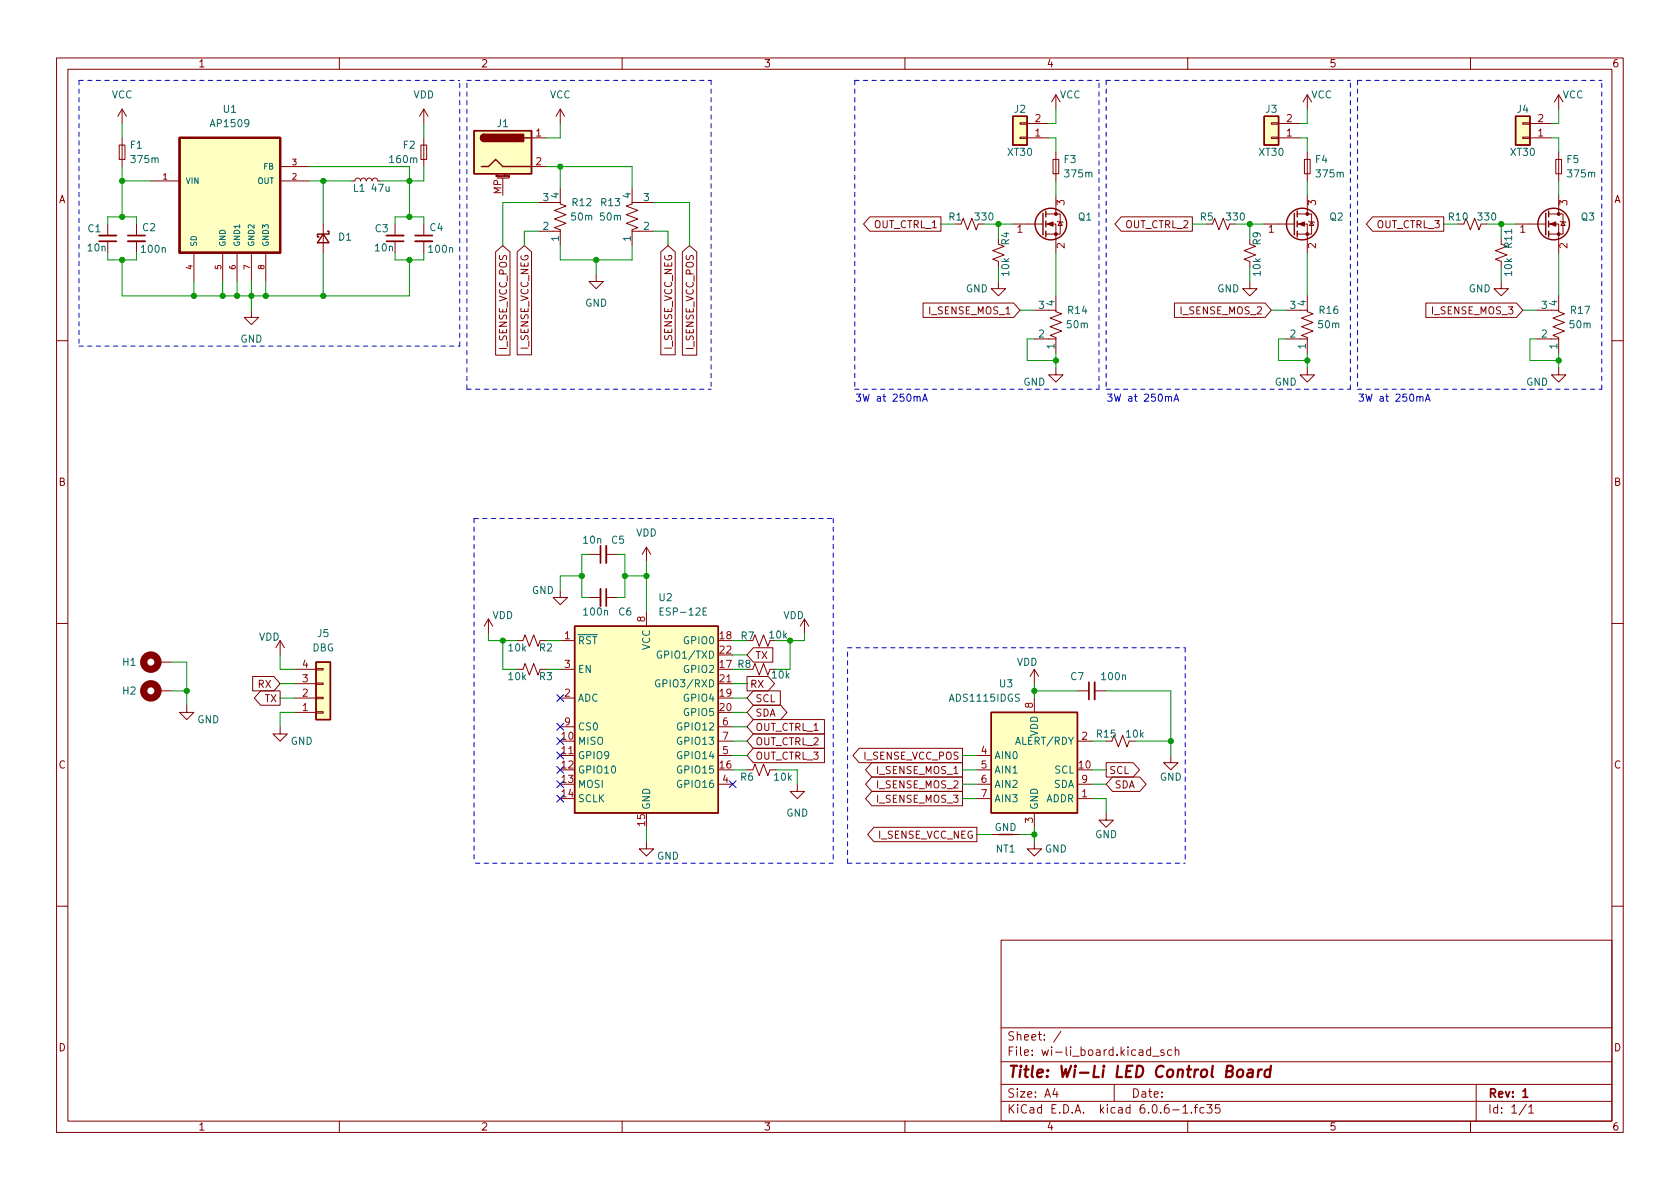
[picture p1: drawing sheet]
<svg xmlns="http://www.w3.org/2000/svg" width="297mm" height="210mm" viewBox="0 0 297 210" stroke-linecap="round" stroke-linejoin="round" font-family="sans-serif">
<g fill="none" stroke="#840000" stroke-width=".18">
<path d="M10 10.2h277v190.1h-277zM12 12.2h273v186.1h-273zM21.6 19.3l-.8 1.3M21.6 19.3v2.5M21.6 19.3l.8 1.3M60 10.2v2M74.9 19.3v2.5M74.9 19.3l-.7 1.3M74.9 19.3l.8 1.3M99.1 19.3v2.5M99.1 19.3l-.8 1.3M99.1 19.3l.7 1.3"/>
<path d="M110 10.2v2M160 10.2v2M186.7 16.8v2.5M186.7 16.8l-.8 1.2M186.7 16.8l.8 1.2M210 10.2v2M231.1 16.8l-.7 1.2M231.1 16.8v2.5M231.1 16.8l.8 1.2M260 10.2v2M275.6 16.8l-.8 1.2M275.6 16.8v2.5"/>
<path d="M275.6 16.8l.8 1.2M19 39.6v2.1M21.1 25.6h1v2.6h-1zM21.6 24.4v5.1M24.1 39.6v2.1M26.7 32h5M49.5 32h5.1M49.5 29.5h5.1M57.1 39.6v5.1M62.2 32h.5l.2-.4 .3-.1 .4 .1 .2 .4 .1-.3 .3-.2 .4 .1 .2 .4 .2-.4 .4-.1 .3 .2 .1 .3 .1-.4 .4-.1 .4 .1 .1 .4h.5M69.8 39.6v2.1M74.4 25.6h1v2.6h-1z"/>
<path d="M74.9 24.4v5.1M74.9 39.6v2.1M87.9 31.5h2M88.9 31.5v3M90.1 31.3l-.2-.1v-.2h.2v.3l-.2 .1M94 24.4h2.5M94 29.5h2.5M95.2 35.8h3.9M99.1 33.3v2.8l1 .3-2.1 .8 2.1 .8-2.1 .7 2.1 .8-2.1 .8 1.1 .3v2.8M111.8 33.3v2.8l-1.1 .3 2.1 .8-2.1 .8 2.1 .7-2.1 .8 2.1 .8-1 .3v2.8M111.8 35.8h3.8M153.8 38.3h12.6v2.6h-12.6l-1.1-1.3z"/>
<path d="M168.9 39.6h1l.4-1 .8 2 .7-2 .8 2 .4-1M179.1 39.6h5.3M180.3 21.7h1.3v.3h-1.3zM180.3 24.3h1.3v.2h-1.3zM181.6 24.4h3.8M181.6 21.8h3.8M184.9 39.6h1.8v5.1M184.9 37.8h2.6v3.6h-2.6M186.2 28.2h1v2.5h-1zM186.7 26.9v5.1M186.7 34.5v3.3M186.9 39.1l.2 .1h.7l.2 .2"/>
<path d="M187.5 39.2l.3 .7h-.7zM198.2 38.3h12.6v2.6h-12.6l-1.1-1.3zM214.4 39.6l.4-1 .7 2 .8-2 .7 2 .4-1M223.5 39.6h5.4M224.8 21.7h1.3v.3h-1.3zM224.8 24.3h1.3v.2h-1.3zM226.1 24.4h3.8M226.1 21.8h3.8M229.4 39.6h1.7v5.1M229.4 37.8h2.5v3.6h-2.5M230.6 28.2h1v2.5h-1zM231.1 26.9v5.1"/>
<path d="M231.1 34.5v3.3M231.4 39.1l.1 .1h.8l.1 .2M231.9 39.2l.4 .7h-.8zM242.7 38.3h12.6v2.6h-12.6l-1.1-1.3zM258.8 39.6l.4-1 .8 2 .7-2 .8 2 .4-1M268 39.6h5.3M269.2 21.7h1.3v.3h-1.3zM269.2 24.3h1.3v.2h-1.3zM270.5 24.4h3.8M270.5 21.8h3.8M273.8 39.6h1.8v5.1M273.8 37.8h2.6v3.6h-2.6"/>
<path d="M275.1 28.2h1v2.5h-1zM275.6 26.9v5.1M275.6 34.5v3.3M275.8 39.1l.2 .1h.7l.2 .2M276.4 39.2l.3 .7h-.7zM19 42.7v2M24.1 42.7v2M34.3 44.7v5.1M39.4 44.7v5.1M41.9 44.7v5.1M44.4 54.9v1.2h1.3l-1.3 1.3-1.2-1.3h1.2M44.4 44.7v5.1"/>
<path d="M47 44.7v5.1M69.8 42.7v2M74.9 42.7v2M87.6 44.5l1.3-1.1 1.3 1.1v18.3h-2.6zM91.4 44.5l1.3-1.1 1.3 1.1v18.2h-2.6zM95.2 40.9h3.9M105.4 48.5v1.3h1.3l-1.3 1.2-1.3-1.2h1.3M111.8 40.9h3.8M116.8 44.5l1.3-1.1 1.3 1.1v18.2h-2.6zM120.6 44.5l1.3-1.1 1.3 1.1v18.3h-2.6zM163.2 53.6h16l1.1 1.3-1.1 1.2h-16zM176.5 42.2v1l1 .4-2 .7 2 .8-2 .7 1 .4v1"/>
<path d="M176.5 49.8v1.2h1.3l-1.3 1.3-1.2-1.3h1.2M182.9 54.9h3.8M182.9 59.9h3.8M186.7 52.3v2.8l1 .4-2 .8 2 .7-2 .8 2 .7-2 .8 1 .4v2.8M207.7 53.6h16l1.1 1.3-1.1 1.2h-16zM221 49.8v1.2h1.2l-1.2 1.3-1.3-1.3h1.3M221 42.2v1l1 .4-2 .7 2 .8-2 .7 1 .4v1M227.3 54.9h3.8M227.3 59.9h3.8M231.1 52.3v2.8l1.1 .4-2.1 .8 2.1 .7-2.1 .8 2.1 .7-2.1 .8 1 .4v2.8M252.1 53.6h16l1.1 1.3-1.1 1.2h-16zM265.4 49.8v1.2h1.3l-1.3 1.3-1.2-1.3h1.2"/>
<path d="M265.4 42.2v1l1 .4-2 .7 2 .8-2 .7 1 .4v1M271.8 54.9h3.8M271.8 59.9h3.8M275.6 52.3v2.8l1 .4-2 .8 2 .7-2 .8 2 .7-2 .8 1 .4v2.8M10 60.2h2M186.7 65v1.3h1.3l-1.3 1.3-1.3-1.3h1.3M231.1 65v1.3h1.3l-1.3 1.3-1.2-1.3h1.2M275.6 65v1.3h1.3l-1.3 1.3-1.3-1.3h1.3M285 60.2h2M104.1 98h2.1M107.2 98h2M114.3 96.8l-.8 1.2"/>
<path d="M114.3 96.8v2.5M114.3 96.8l.8 1.2M10 110.2h2M27.9 117.1h2.6M44.7 119.6h3.7l1.1 1.3-1.1 1.3h-3.7zM49.5 113.3l-.7 1.2M49.5 113.3v2.5M49.5 113.3l.8 1.2M52.1 118.4h3.8M55.9 118.2h1.2v.3h-1.2zM86.4 109.5l-.8 1.2M86.4 109.5v2.5"/>
<path d="M86.4 109.5l.7 1.2M91.4 118.4h1.1l.3-1.1 .8 2.1 .8-2.1 .7 2.1 .4-1h1M91.4 113.3h1.1l.3-1 .8 2 .8-2 .7 2 .4-1h1M99.1 104.4v1.3h1.2l-1.2 1.2-1.3-1.2h1.3M99.1 118.4h2.5M99.1 113.3h2.5M104.1 105.7h2.1M107.2 105.7h2M114.3 108.2v2.5M132.1 119.6h3.7l1.1 1.3-1.1 1.3h-3.7zM133.1 118.4l.4-1.1 .7 2.1 .8-2.1 .8 2.1 .3-1M133.1 113.3l.4-1 .7 2 .8-2 .8 2 .3-1"/>
<path d="M133.2 114.5h3.4v2.6h-3.4l-1.1-1.3zM142.2 109.5l-.7 1.2M142.2 109.5v2.5M142.2 109.5l.8 1.2M182.9 118.4l-.8 1.2M182.9 118.4v2.5M182.9 118.4l.7 1.2M285 110.2h2M27.9 122.2h2.6M33 124.7v1.3h1.3l-1.3 1.2-1.3-1.2h1.3M46.1 122.2h3.4v2.5h-3.4l-1.1-1.3zM49.5 128.5v1.3h1.3l-1.3 1.3-1.2-1.3h1.2"/>
<path d="M52.1 126h3.8M52.1 123.4h3.8M52.1 120.9h3.8M55.9 120.8h1.2v.2h-1.2zM55.9 123.3h1.2v.3h-1.2zM55.9 125.9h1.2v.2h-1.2zM99.1 123.4h2.5M99.1 133.6h2.5M99.1 128.5h2.5M127 120.9h2.5M127 133.6h2.5M127 138.7h2.5"/>
<path d="M127 128.5h2.5M127 131.1h2.5M132.1 136.1h1l.4-1 .7 2.1 .8-2.1 .8 2.1 .3-1.1h1.1M133.2 122.2h4.8v2.5h-4.8l-1.1-1.3zM133.2 124.7h4.8l1.1 1.3-1.1 1.2h-4.8l-1.1-1.2zM133.2 132.3h12.6v2.6h-12.6l-1.1-1.3zM133.2 129.8h12.6v2.5h-12.6l-1.1-1.2zM133.2 127.2h12.6v2.6h-12.6l-1.1-1.3zM141 138.7v1.2h1.2l-1.2 1.3-1.3-1.3h1.3M151.9 132.3h18.3v2.6h-18.3l-1.1-1.3zM154.2 137.4h16v2.5h-16l-1.2-1.2zM154.2 134.9h16v2.5h-16l-1.2-1.3z"/>
<path d="M154.2 139.9h16v2.6h-16l-1.2-1.3zM172.7 133.6h2.6M172.7 138.7h2.6M172.7 136.1h2.6M182.9 123.4v2.6M190.5 122.2h2M190.5 138.7h2.5M190.5 131.1h2.5M193.5 122.2h2.1M195.6 134.9h4.8l1.1 1.2-1.1 1.3h-4.8zM196.6 131.1l.4-1.1 .7 2.1 .8-2.1 .8 2.1 .3-1M196.7 137.4h4.8l1.1 1.3-1.1 1.2h-4.8l-1.1-1.2z"/>
<path d="M207 133.6v1.3h1.3l-1.3 1.2-1.3-1.2h1.3M114.3 148.8v1.3h1.3l-1.3 1.3-1.3-1.3h1.3M154.5 146.3h18.2v2.5h-18.2l-1.1-1.2zM172.7 141.2h2.6M175.3 147.6h5M182.9 148.8v1.3h1.2l-1.2 1.3-1.3-1.3h1.3M182.9 143.8v2.5M190.5 141.2h2.5M195.6 143.8v1.2h1.2l-1.2 1.3-1.3-1.3h1.3M10 160.2h2M177 166.3h108v32h-108zM285 160.2h2"/>
<path d="M60 198.3v2M110 198.3v2M160 198.3v2M177 194.8h108M177 191.8h108M177 187.8h108M177 181.8h108M186.5 192.5l-.4 1h1M186.9 193v1M187.6 182.4l-1.3 1.9M197 191.8v3M203.4 185.7l-.4-.1-.3 .3v.4l.2 .3h.5"/>
<path d="M203.4 185.1v1.5M203.8 186.8h1.1M205.8 185.7l-.4-.1-.2 .2 .1 .3 .5 .1v.4h-.6M207.1 185.7l-.4-.1-.3 .3v.4l.2 .3h.5M207.8 185.8l.2-.2 .4 .1v.9M207.8 185.1v1.5M209.1 195.8l.5-.5v1.5M209.1 196.8h.9M210 198.3v2M210.6 196.7v.1M211.1 195.8h.6M211.7 195.3l-.3 .2v1.3"/>
<path d="M212.9 195.9l-.5-.1-.3 .3v.4l.2 .3h.6M213.4 195.3h.9l-.5 .6 .4 .1v.7l-.2 .1h-.4l-.2-.1M215.6 195.3h-.7v.7l.2-.1 .5 .1 .1 .2-.1 .5-.2 .1-.5-.1M260 198.3v2M261 191.8v6.5M269.9 195.3l-1.3 1.9M270.3 195.8l.4-.5v1.5M270.3 196.8h.9"/>
</g>
<path d="M17.5 42.7h3.1M22.6 41.7h3.1M68.3 42.7h3.1M73.4 41.7h3.1M106.2 96.5v3.1M107.2 104.1v3.1M192.5 120.6v3.1M269.3 193l.4-.5v1.5M269.3 194h.8" fill="none" stroke="#840000" stroke-width=".3"/>
<path d="M218.9 189.3a.52 .52 0 0 1 .5-.2 .52 .52 0 0 1 .4 .4v.6a.55 .55 0 0 1-.6 .4 .55 .55 0 0 1-.5-.4zM220.7 189.2l.2-.1 .6 .1-.1 1.3M221.5 189.6l-.7 .1a.4 .4 0 0 0-.3 .3 .4 .4 0 0 0 .3 .5l.6-.1M222.5 189.1l-.1 1.4M223.1 189.1l-.4 .1-.2 .3M224.6 189.2a.66 .66 0 0 0-1 .3v.6l.1 .3 .2 .1 .6-.1M224.7 188.5l-.2 2" fill="none" stroke="#840000" stroke-width=".4"/>
<g fill="#ffffc2" stroke="#ffffc2" stroke-width=".18">
<path d="M179.1 20.6h2.5v5h-2.5z"/>
<path d="M223.5 20.6h2.6v5h-2.6z"/>
<path d="M55.9 117.1h2.5v10.1h-2.5z"/>
<path d="M101.6 110.7h25.4v33.1h-25.4z"/>
<path d="M83.8 23.1h10.2v7.6h-10.2z"/>
<path d="M175.3 126h15.2v17.8h-15.2z"/>
<path d="M31.7 24.4h17.8v20.3h-17.8z"/>
<path d="M268 20.6h2.5v5h-2.5z"/>
</g>
<g fill="none" stroke="#840000" stroke-width=".25">
<path d="M83.8 23.1h10.2v7.6h-10.2zM85.1 29.5h1.3l1.2-1.3 1.3 1.3h5.1M85.6 23.7a.64 .64 0 0 0-.6 .7 .64 .64 0 0 0 .6 .6M92.7 24.4h1.3M179.1 20.6h2.5v5h-2.5zM184.4 37.7v3.8M184.9 37.3v1M184.9 39.1v1M223.5 20.6h2.6v5h-2.6zM228.9 37.7v3.8M229.4 37.3v1M229.4 39.1v1"/>
<path d="M268 20.6h2.5v5h-2.5zM273.3 37.7v3.8M273.8 37.3v1M273.8 39.1v1M57.1 41.4l1.1 1.5h-2.1zM57.9 40.9h.3v.5h-2.1v.5h.3M184.9 40.9v1M229.4 40.9v1M273.8 40.9v1M55.9 117.1h2.5v10.1h-2.5zM101.6 110.7h25.4v33.1h-25.4zM175.3 126h15.2v17.8h-15.2z"/>
<circle cx="185.8" cy="39.6" r="2.79"/>
<circle cx="230.3" cy="39.6" r="2.79"/>
<circle cx="274.7" cy="39.6" r="2.79"/>
</g>
<g fill="#840000" stroke="#840000" stroke-width=".18">
<path d="M185.2 39.6l1-.4v.8z"/>
<path d="M229.6 39.6l1-.4v.8z"/>
<path d="M274.1 39.6l1-.4v.8z"/>
<circle cx="186.7" cy="41.4" r=".25"/>
<circle cx="186.7" cy="37.8" r=".25"/>
<circle cx="231.1" cy="41.4" r=".25"/>
<circle cx="231.1" cy="37.8" r=".25"/>
<circle cx="275.6" cy="41.4" r=".25"/>
<circle cx="275.6" cy="37.8" r=".25"/>
</g>
<path d="M17.5 41.7h3.1M22.6 42.7h3.1M68.3 41.7h3.1M73.4 42.7h3.1M107.2 96.5v3.1M106.2 104.1v3.1M193.5 120.6v3.1" fill="none" stroke="#840000" stroke-width=".33"/>
<g fill="none" stroke="#840000" stroke-width="1.3">
<circle cx="26.7" cy="117.1" r="1.27"/>
<circle cx="26.7" cy="122.2" r="1.27"/>
</g>
<path d="M116.9 115.2a.59 .59 0 0 0-.7 .6 .59 .59 0 0 0 .7 .5l.1-.5h-.3M124.9 107.5h-.6v1.3h.6M116.6 120.3a.59 .59 0 0 0-.7 .5 .59 .59 0 0 0 .7 .6l.1-.5h-.3" fill="none" stroke="#006464" stroke-width=".18"/>
<g fill="#840000" stroke="#840000" stroke-width=".25">
<path d="M85.1 23.9l.5-.2v1.3a.64 .64 0 0 1-.6-.4 .64 .64 0 0 1 .1-.7z"/>
<path d="M85.6 23.7h7v1.3h-7z"/>
</g>
<path d="M31.7 24.4h17.8v20.3h-17.8z" fill="none" stroke="#840000" stroke-width=".41"/>
<path d="M162.2 70.3l.1-.2 .3 .1 .1 .8M163.1 71l.4-1.3 .5 1.3M163.2 70.6h.6M206.6 70.3l.2-.2 .3 .1v.8M207.6 71l.4-1.3 .4 1.3M207.7 70.6h.6M251.1 70.3l.1-.2 .3 .1 .1 .8M252 71l.4-1.3 .5 1.3M252.1 70.6h.6" fill="none" stroke="#0000c2" stroke-width=".18"/>
<g fill="none" stroke="#0000c2" stroke-width=".18" stroke-dasharray=".8 .8">
<path d="M14 14.2h67.3M14 14.2v47M82.5 14.2h43.2M125.7 14.2v54.6M151.1 14.2h43.2M151.1 14.2v54.6M195.6 14.2h43.2M195.6 14.2v54.6M240 14.2v54.6M240 14.2h43.2M14 61.2h67.3M81.3 61.2v-47"/>
<path d="M82.5 68.8h43.2M82.5 68.8v-54.6M151.1 68.8h43.2M194.3 68.8v-54.6M195.6 68.8h43.2M238.8 68.8v-54.6M240 68.8h43.2M283.2 68.8v-54.6M83.8 91.7v60.9M83.8 91.7h63.5M147.3 91.7v60.9M149.9 114.5h59.6"/>
<path d="M209.5 114.5v38.1M147.3 152.6h-63.5M149.9 152.6v-38.1M149.9 152.6h59.6"/>
</g>
<g fill="none" stroke="#009600" stroke-width=".18">
<path d="M186.7 19.3v2.5h-1.3M231.1 19.3v2.5h-1.2M275.6 19.3v2.5h-1.3M19 39.6v-1.3h5.1v1.3M21.6 21.8v2.6M21.6 29.5v8.8M21.6 32h5.1M54.6 29.5h17.8v8.8M54.6 32h7.6M57.1 32v7.6M69.8 39.6v-1.3h5.1v1.3M74.9 29.5v2.5h-7.6"/>
<path d="M74.9 21.8v2.6M95.2 35.8h-6.3v7.6M96.5 29.5h15.3v3.8M99.1 21.8v2.6h-2.6M99.1 29.5v3.8M115.6 35.8h6.3v7.6M166.4 39.6h2.5M174 39.6h5.1M176.5 39.6v2.6M185.4 24.4h1.3v2.5M186.7 32v2.5M210.8 39.6h2.6"/>
<path d="M218.4 39.6h5.1M221 39.6v2.6M229.9 24.4h1.2v2.5M231.1 32v2.5M255.3 39.6h2.5M262.9 39.6h5.1M265.4 39.6v2.6M274.3 24.4h1.3v2.5M275.6 32v2.5M19 44.7v1.3h5.1v-1.3M21.6 46v6.3h50.8v-6.3M34.3 49.8v2.5"/>
<path d="M39.4 49.8v2.5M41.9 49.8v2.5M44.4 49.8v5.1M47 49.8v2.5M57.1 44.7v7.6M69.8 44.7v1.3h5.1v-1.3M95.2 40.9h-2.5v2.5M99.1 43.4v2.6h12.7v-2.6M105.4 46v2.5M115.6 40.9h2.5v2.5M176.5 47.2v2.6M180.3 54.9h2.6"/>
<path d="M182.9 59.9h-1.3v3.8h5.1M186.7 44.7v7.6M221 47.2v2.6M224.8 54.9h2.5M227.3 59.9h-1.2v3.8h5M231.1 44.7v7.6M265.4 47.2v2.6M269.2 54.9h2.6M271.8 59.9h-1.3v3.8h5.1M275.6 44.7v7.6M186.7 62.5v2.5M231.1 62.5v2.5"/>
<path d="M275.6 62.5v2.5M104.1 98h-1.2v7.7h1.2M109.2 98h1.3v7.7h-1.3M114.3 99.3v8.9M30.5 117.1h2.5v7.6M49.5 115.8v2.6h2.6M86.4 112v1.3h5M88.9 113.3v5.1h2.5M96.5 118.4h2.6M96.5 113.3h2.6M102.9 101.8h-3.8v2.6M110.5 101.8h3.8"/>
<path d="M129.5 115.8h2.6M129.5 113.3h2.6M139.7 113.3v5.1M142.2 112v1.3h-5M30.5 122.2h2.5M49.5 120.9h2.6M49.5 123.4h2.6M52.1 126h-2.6v2.5M129.5 120.9h2.6M129.5 136.1h2.6M129.5 123.4h2.6M129.5 126h2.6"/>
<path d="M129.5 133.6h2.6M129.5 131.1h2.6M129.5 128.5h2.6M137.2 136.1h3.8v2.6M170.2 138.7h2.5M170.2 136.1h2.5M170.2 133.6h2.5M182.9 120.9v2.5M182.9 122.2h7.6M193 138.7h2.6M193 136.1h2.6M193 131.1h2.6"/>
<path d="M195.6 122.2h11.4v11.4M200.7 131.1h6.3M114.3 146.3v2.5M170.2 141.2h2.5M172.7 147.6h2.6M180.3 147.6h2.6M182.9 146.3v2.5M193 141.2h2.6v2.6"/>
</g>
<g fill="none" stroke="#000084" stroke-width=".18">
<path d="M98.5 130.4l1.2 1.3M98.5 133l1.2 1.2M98.5 135.5l1.2 1.2M98.5 127.9l1.2 1.2M98.5 122.8l1.2 1.2M98.5 138.1l1.2 1.2M99.7 130.4l-1.2 1.3M99.7 133l-1.2 1.2M99.7 135.5l-1.2 1.2M99.7 127.9l-1.2 1.2M99.7 122.8l-1.2 1.2M99.7 138.1l-1.2 1.2"/>
<path d="M128.9 138.1l1.2 1.2M130.1 138.1l-1.2 1.2M98.5 140.6l1.2 1.2M99.7 140.6l-1.2 1.2"/>
</g>
<g fill="#009600" stroke="#009600" stroke-width=".18">
<circle cx="34.3" cy="52.3" r=".46"/>
<circle cx="21.6" cy="46" r=".46"/>
<circle cx="21.6" cy="32" r=".46"/>
<circle cx="21.6" cy="38.3" r=".46"/>
<circle cx="47" cy="52.3" r=".46"/>
<circle cx="44.4" cy="52.3" r=".46"/>
<circle cx="39.4" cy="52.3" r=".46"/>
<circle cx="41.9" cy="52.3" r=".46"/>
<circle cx="33" cy="122.2" r=".46"/>
<circle cx="72.4" cy="32" r=".46"/>
<circle cx="72.4" cy="38.3" r=".46"/>
<circle cx="57.1" cy="52.3" r=".46"/>
<circle cx="57.1" cy="32" r=".46"/>
<circle cx="72.4" cy="46" r=".46"/>
<circle cx="88.9" cy="113.3" r=".46"/>
<circle cx="114.3" cy="101.8" r=".46"/>
<circle cx="139.7" cy="113.3" r=".46"/>
<circle cx="110.5" cy="101.8" r=".46"/>
<circle cx="102.9" cy="101.8" r=".46"/>
<circle cx="99.1" cy="29.5" r=".46"/>
<circle cx="105.4" cy="46" r=".46"/>
<circle cx="207" cy="131.1" r=".46"/>
<circle cx="176.5" cy="39.6" r=".46"/>
<circle cx="221" cy="39.6" r=".46"/>
<circle cx="186.7" cy="63.7" r=".46"/>
<circle cx="182.9" cy="122.2" r=".46"/>
<circle cx="231.1" cy="63.7" r=".46"/>
<circle cx="182.9" cy="147.6" r=".46"/>
<circle cx="275.6" cy="63.7" r=".46"/>
<circle cx="265.4" cy="39.6" r=".46"/>
</g>
<text font-size="2.8" fill="#840000" x="178" y="190.6">Title: Wi-Li LED Control Board</text>
<g font-size="2.1" fill="#840000">
<text x="178" y="184">Sheet: /</text>
<text x="178" y="186.7">File: wi-li_board.kicad_sch</text>
<text x="178" y="196.9">KiCad E.D.A. kicad 6.0.6-1.fc35</text>
<text x="178" y="194.1">Size: A4</text>
<text x="200" y="194.1">Date:</text>
<text x="263" y="194.1">Rev: 1</text>
<text x="263" y="196.9">Id: 1/1</text>
</g>
<g font-size="1.8" fill="#840000">
<text x="35" y="11.9">1</text>
<text x="85" y="11.9">2</text>
<text x="135" y="11.9">3</text>
<text x="185" y="11.9">4</text>
<text x="235" y="11.9">5</text>
<text x="285" y="11.9">6</text>
<text x="10.3" y="35.9">A</text>
<text x="285.3" y="35.9">A</text>
<text x="154.5" y="40.3">OUT_CTRL_1</text>
<text x="198.9" y="40.3">OUT_CTRL_2</text>
<text x="243.4" y="40.3">OUT_CTRL_3</text>
<text x="164.5" y="55.6">I_SENSE_MOS_1</text>
<text x="208.9" y="55.6">I_SENSE_MOS_2</text>
<text x="253.4" y="55.6">I_SENSE_MOS_3</text>
<text x="89.6" y="61.8" transform="rotate(-90 89.6 61.8)">I_SENSE_VCC_POS</text>
<text x="93.4" y="61.9" transform="rotate(-90 93.4 61.9)">I_SENSE_VCC_NEG</text>
<text x="118.8" y="61.9" transform="rotate(-90 118.8 61.9)">I_SENSE_VCC_NEG</text>
<text x="122.6" y="61.8" transform="rotate(-90 122.6 61.8)">I_SENSE_VCC_POS</text>
<text x="10.3" y="85.9">B</text>
<text x="285.3" y="85.9">B</text>
<text x="133.5" y="116.5">TX</text>
<text x="45.6" y="121.6">RX</text>
<text x="46.8" y="124.2">TX</text>
<text x="132.6" y="121.6">RX</text>
<text x="133.5" y="124.2">SCL</text>
<text x="133.5" y="126.7">SDA</text>
<text x="133.5" y="131.8">OUT_CTRL_2</text>
<text x="133.5" y="129.2">OUT_CTRL_1</text>
<text x="10.3" y="135.9">C</text>
<text x="133.5" y="134.3">OUT_CTRL_3</text>
<text x="152.8" y="134.3">I_SENSE_VCC_POS</text>
<text x="155.3" y="136.9">I_SENSE_MOS_1</text>
<text x="196.1" y="136.9">SCL</text>
<text x="285.3" y="135.9">C</text>
<text x="155.3" y="139.4">I_SENSE_MOS_2</text>
<text x="155.3" y="141.9">I_SENSE_MOS_3</text>
<text x="197" y="139.4">SDA</text>
<text x="155.2" y="148.3">I_SENSE_VCC_NEG</text>
<text x="10.3" y="185.9">D</text>
<text x="285.3" y="185.9">D</text>
<text x="35" y="199.9">1</text>
<text x="85" y="199.9">2</text>
<text x="135" y="199.9">3</text>
<text x="185" y="199.9">4</text>
<text x="235" y="199.9">5</text>
<text x="285" y="199.9">6</text>
</g>
<g font-size="1.8" fill="#006464">
<text x="19.7" y="17.4">VCC</text>
<text x="73.1" y="17.4">VDD</text>
<text x="97.2" y="17.4">VCC</text>
<text x="187.4" y="17.4">VCC</text>
<text x="231.8" y="17.4">VCC</text>
<text x="276.3" y="17.4">VCC</text>
<text x="37.4" y="22.5">AP1509</text>
<text x="39.5" y="19.9">U1</text>
<text x="87.9" y="22.5">J1</text>
<text x="179.4" y="19.9">J2</text>
<text x="223.8" y="19.9">J3</text>
<text x="268.3" y="19.9">J4</text>
<text x="23.1" y="26.3">F1</text>
<text x="23.3" y="28.8">375m</text>
<text x="69.1" y="28.8">160m</text>
<text x="71.3" y="26.3">F2</text>
<text x="178.2" y="27.6">XT30</text>
<text x="188.2" y="28.8">F3</text>
<text x="222.7" y="27.6">XT30</text>
<text x="232.6" y="28.8">F4</text>
<text x="267.1" y="27.6">XT30</text>
<text x="277.1" y="28.8">F5</text>
<text x="62.5" y="33.9">L1</text>
<text x="65.8" y="33.9">47u</text>
<text x="96" y="35.6">3</text>
<text x="98.8" y="35" transform="rotate(-90 98.8 35)">4</text>
<text x="111.5" y="35" transform="rotate(-90 111.5 35)">4</text>
<text x="113.8" y="35.6">3</text>
<text x="188.4" y="31.4">375m</text>
<text x="232.9" y="31.4">375m</text>
<text x="277.3" y="31.4">375m</text>
<text x="15.6" y="41.1">C1</text>
<text x="25.2" y="40.9">C2</text>
<text x="66.4" y="41.1">C3</text>
<text x="76" y="40.9">C4</text>
<text x="96" y="40.6">2</text>
<text x="101.1" y="39">50m</text>
<text x="101.2" y="36.4">R12</text>
<text x="106.2" y="39">50m</text>
<text x="106.3" y="36.4">R13</text>
<text x="113.8" y="40.6">2</text>
<text x="167.8" y="39">R1</text>
<text x="172.5" y="39">330</text>
<text x="190.7" y="39">Q1</text>
<text x="212.2" y="39">R5</text>
<text x="217" y="39">330</text>
<text x="235.1" y="39">Q2</text>
<text x="256.2" y="39">R10</text>
<text x="261.4" y="39">330</text>
<text x="279.6" y="39">Q3</text>
<text x="15.6" y="44.4">10n</text>
<text x="25.1" y="44.7">100n</text>
<text x="59.9" y="42.5">D1</text>
<text x="66.4" y="44.4">10n</text>
<text x="75.9" y="44.7">100n</text>
<text x="98.8" y="42.7" transform="rotate(-90 98.8 42.7)">1</text>
<text x="111.5" y="42.7" transform="rotate(-90 111.5 42.7)">1</text>
<text x="178.4" y="43.3" transform="rotate(-90 178.4 43.3)">R4</text>
<text x="222.9" y="43.3" transform="rotate(-90 222.9 43.3)">R9</text>
<text x="267.3" y="43.8" transform="rotate(-90 267.3 43.8)">R11</text>
<text x="170.8" y="51.7">GND</text>
<text x="178.4" y="48.7" transform="rotate(-90 178.4 48.7)">10k</text>
<text x="215.2" y="51.7">GND</text>
<text x="222.9" y="48.7" transform="rotate(-90 222.9 48.7)">10k</text>
<text x="259.7" y="51.7">GND</text>
<text x="267.3" y="48.7" transform="rotate(-90 267.3 48.7)">10k</text>
<text x="103.4" y="54.2">GND</text>
<text x="183.7" y="59.7">2</text>
<text x="183.7" y="54.6">3</text>
<text x="186.4" y="54.1" transform="rotate(-90 186.4 54.1)">4</text>
<text x="188.7" y="58">50m</text>
<text x="188.9" y="55.5">R14</text>
<text x="228.1" y="59.7">2</text>
<text x="228.1" y="54.6">3</text>
<text x="230.9" y="54.1" transform="rotate(-90 230.9 54.1)">4</text>
<text x="233.2" y="58">50m</text>
<text x="233.3" y="55.5">R16</text>
<text x="272.6" y="59.7">2</text>
<text x="272.6" y="54.6">3</text>
<text x="275.3" y="54.1" transform="rotate(-90 275.3 54.1)">4</text>
<text x="277.6" y="58">50m</text>
<text x="277.8" y="55.5">R17</text>
<text x="42.5" y="60.6">GND</text>
<text x="186.4" y="61.7" transform="rotate(-90 186.4 61.7)">1</text>
<text x="230.9" y="61.7" transform="rotate(-90 230.9 61.7)">1</text>
<text x="275.3" y="61.7" transform="rotate(-90 275.3 61.7)">1</text>
<text x="180.9" y="68.2">GND</text>
<text x="225.4" y="68.2">GND</text>
<text x="269.8" y="68.2">GND</text>
<text x="112.4" y="94.9">VDD</text>
<text x="103.2" y="96.1">10n</text>
<text x="108.1" y="96.1">C5</text>
<text x="94" y="105">GND</text>
<text x="116.5" y="106.3">U2</text>
<text x="45.7" y="113.3">VDD</text>
<text x="56.2" y="112.6">J5</text>
<text x="87" y="109.5">VDD</text>
<text x="102.1" y="113.9">~{RST}</text>
<text x="103.3" y="108.8">100n</text>
<text x="109.4" y="108.8">C6</text>
<text x="117.1" y="108.8">ESP-12E</text>
<text x="121.1" y="113.9">GPIO0</text>
<text x="131" y="113.1">R7</text>
<text x="136.1" y="112.9">10k</text>
<text x="138.5" y="109.5">VDD</text>
<text x="21.7" y="117.7">H1</text>
<text x="55.2" y="115.2">DBG</text>
<text x="90" y="115.2">10k</text>
<text x="95.4" y="115.2">R2</text>
<text x="102.1" y="119">EN</text>
<text x="114.9" y="115" transform="rotate(-90 114.9 115)">VCC</text>
<text x="117.1" y="116.5">GPIO1/TXD</text>
<text x="121.1" y="119">GPIO2</text>
<text x="179.7" y="117.7">VDD</text>
<text x="21.7" y="122.8">H2</text>
<text x="90" y="120.3">10k</text>
<text x="95.4" y="120.3">R3</text>
<text x="102.1" y="124.1">ADC</text>
<text x="116.9" y="121.5">GPIO3/RXD</text>
<text x="121.1" y="124.1">GPIO4</text>
<text x="168.1" y="124.1">ADS1115IDGS</text>
<text x="176.7" y="121.5">U3</text>
<text x="189.3" y="120.3">C7</text>
<text x="194.9" y="120.3">100n</text>
<text x="34.9" y="127.9">GND</text>
<text x="51.4" y="131.7">GND</text>
<text x="102.1" y="131.7">MISO</text>
<text x="102.1" y="129.2">CS0</text>
<text x="120.1" y="129.2">GPIO12</text>
<text x="120.1" y="131.7">GPIO13</text>
<text x="121.1" y="126.6">GPIO5</text>
<text x="179.9" y="131.7">ALERT/RDY</text>
<text x="183.5" y="130.2" transform="rotate(-90 183.5 130.2)">VDD</text>
<text x="194" y="130.4">R15</text>
<text x="199.2" y="130.4">10k</text>
<text x="102.1" y="134.2">GPIO9</text>
<text x="102.1" y="136.8">GPIO10</text>
<text x="120.1" y="136.8">GPIO15</text>
<text x="120.1" y="134.2">GPIO14</text>
<text x="175.8" y="134.2">AIN0</text>
<text x="175.8" y="136.8">AIN1</text>
<text x="186.5" y="136.8">SCL</text>
<text x="102.1" y="139.3">MOSI</text>
<text x="102.1" y="141.9">SCLK</text>
<text x="114.9" y="143.3" transform="rotate(-90 114.9 143.3)">GND</text>
<text x="120.1" y="139.3">GPIO16</text>
<text x="130.9" y="138">R6</text>
<text x="137" y="138">10k</text>
<text x="175.8" y="139.3">AIN2</text>
<text x="175.8" y="141.9">AIN3</text>
<text x="183.5" y="143.3" transform="rotate(-90 183.5 143.3)">GND</text>
<text x="184.9" y="141.9">ADDR</text>
<text x="186.3" y="139.3">SDA</text>
<text x="205" y="138">GND</text>
<text x="139" y="144.4">GND</text>
<text x="175.8" y="146.9">GND</text>
<text x="193.6" y="148.2">GND</text>
<text x="116.1" y="152">GND</text>
<text x="176.1" y="150.7">NT1</text>
<text x="184.7" y="150.7">GND</text>
</g>
<g font-size="1.8" fill="#a90000">
<text x="183" y="21.6">2</text>
<text x="227.5" y="21.6">2</text>
<text x="271.9" y="21.6">2</text>
<text x="94.8" y="24.1">1</text>
<text x="94.8" y="29.2">2</text>
<text x="183" y="24.1">1</text>
<text x="227.5" y="24.1">1</text>
<text x="271.9" y="24.1">1</text>
<text x="88.6" y="34.3" transform="rotate(-90 88.6 34.3)">MP</text>
<text x="179.8" y="41.1">1</text>
<text x="188.2" y="36.3" transform="rotate(-90 188.2 36.3)">3</text>
<text x="224.3" y="41.1">1</text>
<text x="232.7" y="36.3" transform="rotate(-90 232.7 36.3)">3</text>
<text x="268.7" y="41.1">1</text>
<text x="277.1" y="36.3" transform="rotate(-90 277.1 36.3)">3</text>
<text x="188.2" y="43.9" transform="rotate(-90 188.2 43.9)">2</text>
<text x="232.7" y="43.9" transform="rotate(-90 232.7 43.9)">2</text>
<text x="277.1" y="43.9" transform="rotate(-90 277.1 43.9)">2</text>
<text x="99.8" y="113">1</text>
<text x="114" y="110" transform="rotate(-90 114 110)">8</text>
<text x="127.3" y="113">18</text>
<text x="53.5" y="118.1">4</text>
<text x="99.8" y="118.1">3</text>
<text x="127.3" y="115.6">22</text>
<text x="53.5" y="125.7">1</text>
<text x="53.5" y="123.2">2</text>
<text x="53.5" y="120.6">3</text>
<text x="99.8" y="123.2">2</text>
<text x="127.3" y="123.2">19</text>
<text x="127.3" y="125.7">20</text>
<text x="127.3" y="120.6">21</text>
<text x="182.6" y="125.2" transform="rotate(-90 182.6 125.2)">8</text>
<text x="99.3" y="130.8">10</text>
<text x="99.8" y="128.3">9</text>
<text x="127.8" y="128.3">6</text>
<text x="127.8" y="130.8">7</text>
<text x="191.3" y="130.8">2</text>
<text x="99.3" y="133.3">11</text>
<text x="99.3" y="135.9">12</text>
<text x="127.3" y="135.9">16</text>
<text x="127.8" y="133.3">5</text>
<text x="173.5" y="133.3">4</text>
<text x="173.5" y="135.9">5</text>
<text x="190.8" y="135.9">10</text>
<text x="99.3" y="138.4">13</text>
<text x="99.3" y="141">14</text>
<text x="127.8" y="138.4">4</text>
<text x="173.5" y="138.4">6</text>
<text x="173.5" y="141">7</text>
<text x="191.3" y="141">1</text>
<text x="191.3" y="138.4">9</text>
<text x="114" y="146" transform="rotate(-90 114 146)">15</text>
<text x="182.6" y="145.5" transform="rotate(-90 182.6 145.5)">3</text>
</g>
<g font-size="1.8" fill="#0000c2">
<text x="151.1" y="71">3W at 250mA</text>
<text x="195.6" y="71">3W at 250mA</text>
<text x="240" y="71">3W at 250mA</text>
</g>
<g font-size="1.8" fill="#009600">
<text x="127.3" y="118.1">17 R8</text>
<text x="136.6" y="120">10k</text>
</g>
<g font-size="1.4" fill="#006464">
<text x="46.6" y="30">FB</text>
<text x="32.8" y="32.5">VIN</text>
<text x="45.5" y="32.5">OUT</text>
<text x="34.8" y="43.7" transform="rotate(-90 34.8 43.7)">SD</text>
<text x="39.9" y="43.7" transform="rotate(-90 39.9 43.7)">GND</text>
<text x="42.4" y="43.7" transform="rotate(-90 42.4 43.7)">GND1</text>
<text x="45" y="43.7" transform="rotate(-90 45 43.7)">GND2</text>
<text x="47.5" y="43.7" transform="rotate(-90 47.5 43.7)">GND3</text>
</g>
<g font-size="1.4" fill="#a90000">
<text x="51.7" y="29.2">3</text>
<text x="28.8" y="31.7">1</text>
<text x="51.7" y="31.7">2</text>
<text x="34" y="47.6" transform="rotate(-90 34 47.6)">4</text>
<text x="39.1" y="47.6" transform="rotate(-90 39.1 47.6)">5</text>
<text x="41.7" y="47.6" transform="rotate(-90 41.7 47.6)">6</text>
<text x="44.2" y="47.6" transform="rotate(-90 44.2 47.6)">7</text>
<text x="46.7" y="47.6" transform="rotate(-90 46.7 47.6)">8</text>
</g>
<text font-size=".5" fill="#840000" x="87.7" y="31.3">Mounting</text>
</svg>
